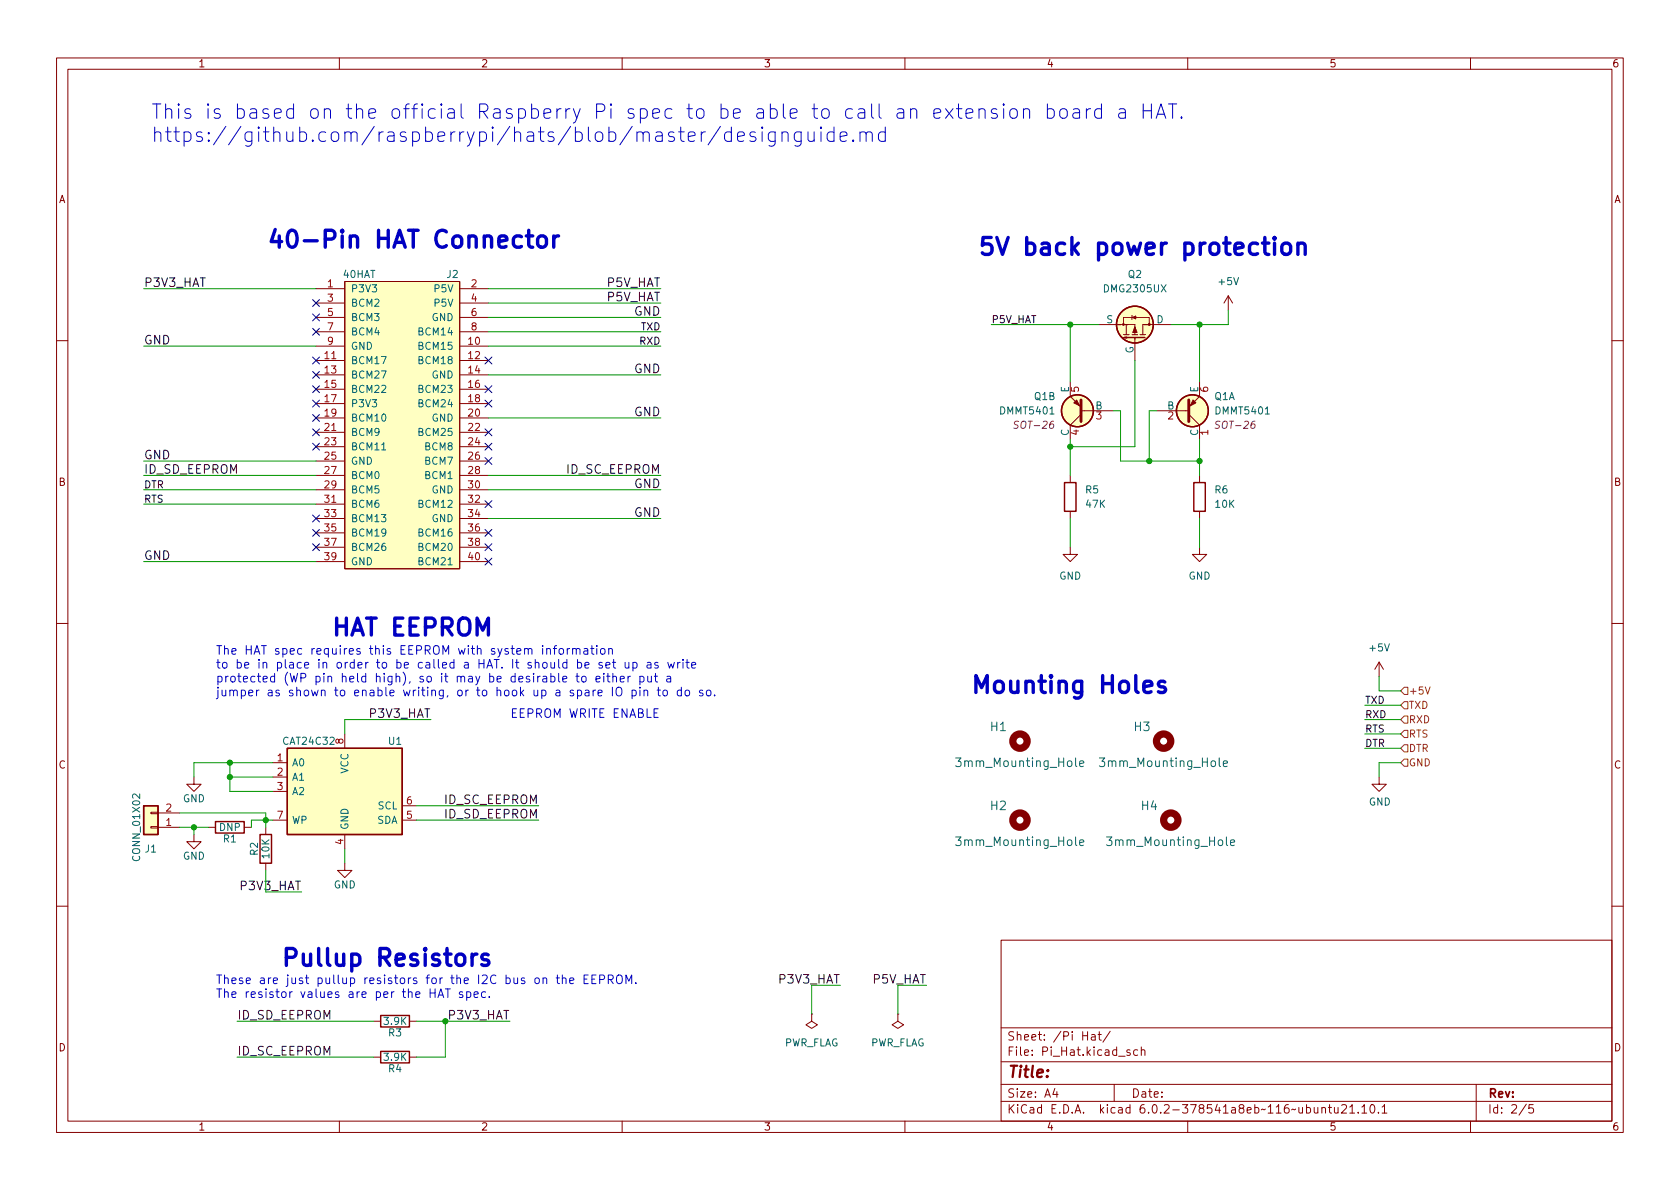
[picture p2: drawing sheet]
<svg xmlns="http://www.w3.org/2000/svg" width="297mm" height="210mm" viewBox="0 0 297 210" stroke-linecap="round" stroke-linejoin="round" font-family="sans-serif">
<g fill="none" stroke="#840000" stroke-width=".18">
<path d="M10 10.2h277v190.1h-277zM12 12.2h273v186.1h-273zM60 10.2v2M110 10.2v2M160 10.2v2M210 10.2v2M260 10.2v2M55.9 51h5.1M55.9 53.6h5.1M55.9 56.1h5.1M55.9 58.7h5.1M61 49.8h20.3v50.8h-20.3z"/>
<path d="M81.3 51h5.1M81.3 53.6h5.1M81.3 56.1h5.1M81.3 58.7h5.1M194.3 57.4h6.4v1.8M198.6 57.4v-1.3h4.6v1.3M198.6 59.2h1M199.1 57.4v1.8M200.2 59.2h1M200.2 55.7l-.1 .8M200.7 59.9v3.8M201.5 59.2h1.1"/>
<path d="M207 57.4h-4.9v1.8M217.2 52.3l.7 1.3M217.2 52.3v2.6M217.2 52.3l-.8 1.3M10 60.2h2M55.9 61.2h5.1M55.9 63.7h5.1M55.9 66.3h5.1M55.9 68.8h5.1M55.9 71.4h5.1M55.9 73.9h5.1M55.9 76.4h5.1"/>
<path d="M55.9 79h5.1M81.3 61.2h5.1M81.3 63.7h5.1M81.3 66.3h5.1M81.3 68.8h5.1M81.3 71.4h5.1M81.3 73.9h5.1M81.3 76.4h5.1M81.3 79h5.1M189.2 67.6v2.5l1.9 1.9M191.1 73.3l-1.9 1.9v2.5M191.1 72.6h5.7"/>
<path d="M204.5 72.6h5.7M210.2 73.3l1.9 1.9v2.5M212.1 67.6v2.5l-1.9 1.9M285 60.2h2M55.9 81.5h5.1M55.9 84.1h5.1M55.9 86.6h5.1M55.9 89.1h5.1M55.9 91.7h5.1M55.9 94.2h5.1M55.9 96.8h5.1M55.9 99.3h5.1"/>
<path d="M81.3 81.5h5.1M81.3 84.1h5.1M81.3 86.6h5.1M81.3 89.1h5.1M81.3 91.7h5.1M81.3 94.2h5.1M81.3 96.8h5.1M81.3 99.3h5.1M189.2 96.8v1.2h-1.2l1.2 1.3 1.3-1.3h-1.3M189.2 84.1v1.2M189.2 90.4v1.3M212.1 96.8v1.2h-1.3l1.3 1.3 1.3-1.3h-1.3"/>
<path d="M212.1 84.1v1.2M212.1 90.4v1.3M10 110.2h2M243.8 117.1l-.7 1.3M243.8 117.1v2.5M243.8 117.1l.8 1.3M285 110.2h2M34.3 137.4v1.3h1.3l-1.3 1.2-1.3-1.2h1.3M48.3 134.9h2.5M48.3 137.4h2.5M48.3 139.9h2.5M61 129.8v2.5"/>
<path d="M243.8 137.4v1.3h1.3l-1.3 1.2-1.2-1.2h1.2M26.7 143.6h1.2v.3h-1.2zM26.7 146.2h1.2v.2h-1.2zM27.9 146.3h3.8M27.9 143.8h3.8M34.3 147.6v1.2h1.3l-1.3 1.3-1.3-1.3h1.3M36.8 146.3h1.3M43.2 146.3h1.2M47 146.3v1.3M47 152.6v1.3M48.3 145h2.5M61 152.6v1.3h1.2l-1.2 1.3-1.3-1.3h1.3"/>
<path d="M61 147.6v2.5M71.1 145h2.6M71.1 142.5h2.6M10 160.2h2M143.5 179.3v1.3l1 .6-1 .7-1-.7 1-.6M143.5 179.3h.1M158.7 179.3v1.3l1.1 .6-1.1 .7-1-.7 1-.6M158.7 179.3h.1M177 166.3h108v32h-108zM285 160.2h2M60 198.3v2M66 180.6h1.3"/>
<path d="M66 186.9h1.3M72.4 180.6h1.3M72.4 186.9h1.3M110 198.3v2M160 198.3v2M177 194.8h108M177 191.8h108M177 187.8h108M177 181.8h108M186.5 192.5l-.4 1h1M186.9 193v1M191.4 183.1h.9"/>
<path d="M192.3 182.4v1.5M193 183h.6v.9M193.6 183.3l-.5 .1a.29 .29 0 0 0-.2 .2 .29 .29 0 0 0 .2 .3h.5M194.1 182.9h.6M194.4 182.4v1.3l.3 .2M196.3 182.4l-1.3 1.9M197 191.8v3M199.8 185.7l-.4-.1-.2 .2 .1 .3 .5 .1v.4h-.6M201.1 185.7l-.4-.1-.3 .3v.4l.2 .3h.5M201.8 185.8l.2-.2 .4 .1v.9M201.8 185.1v1.5M210 198.3v2"/>
<path d="M233.7 196l.2-.2 .4 .1 .1 .9M233.7 195.8v1M234.9 195.8h.5M235.1 195.3v1.3l.3 .2M235.9 195.8l.1 1h.4l.2-.1M236.6 195.8v1M237.2 195.5l.6-.2 .2 .2 .1 .3-1 1h1M238.6 195.8l.5-.5v1.5M238.6 196.8h.9M240.1 196.7v.1M240.8 195.8l.4-.5v1.5M240.8 196.8h.8"/>
<path d="M242.4 195.4l.2-.1a.81 .81 0 0 1 .6 .7 .81 .81 0 0 1-.3 .8h-.2a.81 .81 0 0 1-.6-.6 .81 .81 0 0 1 .3-.8zM243.7 196.7v.1M244.4 195.8l.4-.5v1.5M244.4 196.8h.8M260 198.3v2M261 191.8v6.5M269.9 195.3l-1.3 1.9M271.1 195.3h-.7l-.1 .7 .2-.1 .5 .1 .2 .2-.1 .5-.2 .1-.6-.1"/>
</g>
<g fill="none" stroke="#840000" stroke-width=".25">
<path d="M199 59.7h.3h-.5h3.6M200.7 59.7v.2M188.2 85.3h2v5.1h-2zM211.1 85.3h2v5.1h-2zM50.8 132.3h20.3v15.3h-20.3zM25.4 142.5h2.5v5.1h-2.5zM38.1 145.3h5.1v2h-5.1zM46 147.6h2v5h-2zM67.3 179.6h5.1v2h-5.1zM67.3 185.9h5.1v2.1h-5.1z"/>
<circle cx="200.7" cy="57.4" r="3.3"/>
<circle cx="190.5" cy="72.6" r="2.82"/>
<circle cx="210.8" cy="72.6" r="2.82"/>
</g>
<g fill="none" stroke="#840000" stroke-width="1.3">
<circle cx="180.3" cy="131.1" r="1.27"/>
<circle cx="205.7" cy="131.1" r="1.27"/>
<circle cx="180.3" cy="145" r="1.27"/>
<circle cx="207" cy="145" r="1.27"/>
</g>
<path d="M67.5 79.6h.7M190.9 135l.7-.1v-.3l-.5-.1-.2 .3 .1 .7h.6M216.3 135l.7-.1v-.3l-.5-.1-.2 .3 .1 .7h.6M190.9 149l.7-.1v-.3l-.5-.1-.2 .2 .1 .8h.6M217.6 149l.7-.1-.1-.3-.4-.1-.2 .2v.8h.6" fill="none" stroke="#006464" stroke-width=".18"/>
<g fill="#ffffc2" stroke="#ffffc2" stroke-width=".18">
<path d="M25.4 142.5h2.5v5.1h-2.5z"/>
<path d="M50.8 132.3h20.3v15.3h-20.3z"/>
<path d="M61 49.8h20.3v50.8h-20.3z"/>
<circle cx="190.5" cy="72.6" r="2.82"/>
<circle cx="200.7" cy="57.4" r="3.3"/>
<circle cx="210.8" cy="72.6" r="2.82"/>
</g>
<g fill="#840000" stroke="#840000" stroke-width=".51">
<path d="M191.1 70.7v3.8z"/>
<path d="M210.2 70.7v3.8z"/>
</g>
<g fill="#840000" stroke="#840000" stroke-width=".18">
<path d="M190.4 70.7l.5 1-1-.5z"/>
<path d="M200.7 57.8l.3 1h-.7z"/>
<path d="M200.2 56.1l.6-.2v.5z"/>
<path d="M210.9 70.7l.6 .5-1.1 .5z"/>
<circle cx="198.6" cy="57.4" r=".15"/>
<circle cx="203.2" cy="57.4" r=".18"/>
</g>
<path d="M180.1 74.5h-.5l-.2 .1v.4l.5 .2 .1 .3-.3 .3-.5-.1M215.7 74.5h-.5l-.2 .1v.4l.5 .2 .1 .3-.3 .3-.5-.1" fill="none" stroke="#840084" stroke-width=".18"/>
<path d="M247.6 134.9l.7-.7h.6v1.3h-.6zM247.6 122.2l.7-.7h.6v1.3h-.6zM247.6 127.2l.7-.6h.6v1.3h-.6zM248.3 129.2h.6v1.2h-.6l-.7-.6zM248.3 131.7h.6v1.3h-.6l-.7-.7zM248.3 124.1h.6v1.2h-.6l-.7-.6zM252 121.5l.4 1.2 .4-1.2" fill="none" stroke="#725600" stroke-width=".18"/>
<g fill="none" stroke="#0000c2" stroke-width=".6">
<path d="M93.1 41.7h1.1M93.5 40.7v2.6l.1 .3 .6 .1M95.3 41.9a.81 .81 0 0 1 1.3 .4v.8a.81 .81 0 0 1-.8 .6 .81 .81 0 0 1-.8-.6v-.8zM97.9 41.7v2M98.8 41.7a.77 .77 0 0 0-.9 .6M225.3 42l-.1 .1 .1 .2 .2-.2-.2-.1v.3M225.3 43v2M226.8 43.3a.81 .81 0 0 1 .8-.3 .81 .81 0 0 1 .6 .6v.8a.81 .81 0 0 1-.8 .6 .81 .81 0 0 1-.8-.6v-.8zM229.5 43.3a.74 .74 0 0 1 1.3 .1v1.6M229.5 43v2M206 120.6l-.8-.1-.2 .1-.2 .3 .2 .4 1 .3 .1 .3-.1 .4-.3 .2h-.6l-.3-.2M84.3 168.7a.77 .77 0 0 0-.8 .6"/>
<path d="M86.3 168.9l-.7-.2-.3 .2-.1 .2 .1 .5 1 .3 .2 .2-.2 .5-.3 .1h-.5l-.3-.1"/>
</g>
<g fill="none" stroke="#0000c2" stroke-width=".18">
<path d="M169.1 19.2h1M169.5 18.4v2.2l.1 .2 .5 .1M173.1 19.5a.63 .63 0 0 1 1.1 .1v1.3M173.1 19.2v1.7M176.2 19.3l-.6-.1-.3 .4 .1 .3 .8 .3 .2 .2-.2 .4-.2 .1-.7-.1M177.5 18.4l-.2 .1 .2 .1 .1-.1-.1-.1v.2M177.5 19.2v1.7M178.7 19.5a.69 .69 0 0 1 .6-.3 .69 .69 0 0 1 .6 .5v.7a.69 .69 0 0 1-.7 .5 .69 .69 0 0 1-.7-.5v-.7zM181 19.5a.63 .63 0 0 1 1 .1v1.3M181 19.2v1.7M185.2 19.3l.7-.1 .5 .5v.7l-.2 .4-.3 .1-.7-.1M185.2 18.4v2.5"/>
<path d="M187.6 19.3a.69 .69 0 0 1 1.1 .4v.7a.69 .69 0 0 1-.7 .5 .69 .69 0 0 1-.6-.5v-.7zM189.8 19.3l.2-.1 .8 .1 .1 .3v1.3M190.9 19.8l-.9 .1a.5 .5 0 0 0-.3 .5 .5 .5 0 0 0 .3 .5l.9-.1M192.1 19.2v1.7M192.8 19.2a.65 .65 0 0 0-.7 .5M194.7 19.3l-.7-.1-.5 .5v.7l.3 .4 .2 .1 .7-.1M194.7 18.4v2.5M197.9 19.3l.2-.1 .8 .1 .1 .3v1.3M199 19.8l-.9 .1a.5 .5 0 0 0-.3 .5 .5 .5 0 0 0 .3 .5l.9-.1M202.1 18.4v2.5M202.1 19.6h1.5M203.6 18.4v2.5"/>
<path d="M206.6 18.4h1.5M207.3 18.4v2.5M129.3 23.4l-.7-.1-.5 .5v.7l.2 .4 .3 .1 .7-.1M129.3 22.5v2.5M130.4 24.2l1.2-.3-.1-.5-.7-.1-.4 .4v.9l.1 .3 .3 .1 .7-.1M133.5 23.4l-.6-.1-.3 .4 .1 .3 .8 .3 .2 .2-.2 .4-.2 .1-.7-.1M134.8 23.3v1.7M137.1 23.3v2.1a.69 .69 0 0 1-1.1 .3M137.1 23.4l-.8-.1-.5 .5v.7l.3 .4 .2 .1 .8-.1M138.3 23.6a.63 .63 0 0 1 1.1 .1v1.3M138.3 23.3v1.7M141.7 23.3v2.1a.69 .69 0 0 1-1.1 .3"/>
<path d="M141.7 23.4l-.8-.1-.5 .5v.7l.3 .4 .2 .1 .8-.1M142.9 23.3v1.3l.1 .3a.69 .69 0 0 0 .9-.1M143.9 23.3v1.7M145.2 23.3v1.7M147.5 23.4l-.8-.1-.5 .5v.7l.3 .4 .2 .1 .8-.1M147.5 22.5v2.5M148.5 24.2l1.3-.3-.2-.5-.7-.1-.4 .4v.9l.2 .3 .2 .1 .7-.1M150.8 24.8l.2 .1-.2 .1-.1-.1 .1-.1v.2M152.1 23.6a.63 .63 0 0 1 1 .1v1.3M152.1 23.3v1.7M153.1 23.7l.4-.4 .6 .1 .1 .3v1.3M156.5 23.4l-.7-.1-.5 .5v.7l.3 .4 .2 .1 .7-.1"/>
<path d="M156.5 22.5v2.5M170.8 20.1l1.2-.3-.1-.5-.7-.1-.4 .4v1l.1 .2 .3 .1 .7-.1M204.4 20.9l.9-2.5 .8 2.5M204.7 20.2h1.2M208.9 20.7l.1 .1-.1 .1-.1-.1 .1-.1v.2M96.7 114.8l.2-.1h.3l.1 1M97.8 114.7h.6M98.4 114.2l-.4 .2v1.3M98.9 114.8l.2-.1 .5 .1v.6l-.1 .2-.4 .1-.2-.2zM100.3 114.7v1M100.7 114.7h-.3l-.1 .3M101.2 114.8l.3-.1h.3l.1 1"/>
<path d="M101.2 114.7v1M101.8 119.6h.6M101.9 114.9l.2-.2h.4v1M102 119.1v1.3l.4 .2M102.9 119.7l.2-.1 .5 .1v.6l-.1 .2-.4 .1-.2-.1zM103.3 114.7h.6v1M103.4 117.6l.7-.1v-.3l-.5-.1-.2 .2 .1 .8h.6M103.9 115l-.5 .1a.3 .3 0 0 0-.2 .3 .3 .3 0 0 0 .2 .3l.5-.1M104.4 114.7h.6M104.7 114.2v1.3l.3 .2M105.5 114.2v.1M105.5 114.7v1"/>
<path d="M106.2 114.8l.3-.1 .4 .1 .1 .6-.2 .2-.3 .1-.3-.2zM106.5 117.2l-.4-.1-.2 .2 .1 .3 .5 .1v.4h-.6M106.8 119.1v.1M106.8 119.6v1M107.1 117.6l.7-.1v-.3l-.5-.1-.2 .2 .1 .8h.6M107.3 119.6h.5M107.5 119.1v1.3l.3 .2M107.6 114.8l.2-.1h.4l.1 1M107.6 114.7v1M108.3 117.1h.6M108.4 119.7l.2-.1 .3 .1 .1 .9M108.4 119.1v1.5"/>
<path d="M108.5 116.6v1.3l.4 .2M110.5 117.1l.1 1h.4l.2-.1M111 119.6v1M111.2 117.1v1M111.5 119.6l-.3 .1-.2 .2M111.9 117.2l.4-.1 .3 .3v.5l-.1 .2h-.6M111.9 117.1v1.6M113.1 119.7l.5-.1 .3 .3v.4l-.2 .2h-.6M113.1 119.6v1.5M114.4 117.2h.6l.1 .9M114.5 119.6l.1 .9 .4 .1 .2-.1M115.1 117.5l-.5 .1a.3 .3 0 0 0-.2 .3 .3 .3 0 0 0 .2 .2h.5"/>
<path d="M115.2 119.6v1M115.7 119.6h.6M115.9 119.1v1.3l.4 .2M116.3 117.2l-.3-.1-.2 .2v.3l.5 .1v.4h-.5M117.9 119.7h.6l.1 .9M118.1 117.1l.3 1 .3-.7 .2 .7 .3-1M118.6 119.9l-.5 .1a.3 .3 0 0 0-.2 .3 .3 .3 0 0 0 .2 .3l.5-.1M119.8 117.1v1M120.3 117.1l-.3 .1-.2 .2M120.8 116.6v.2M120.8 117.1v1M121.3 117.1h.6"/>
<path d="M121.5 116.6v1.3l.4 .2M122.3 117.6l.7-.1-.1-.3-.4-.1-.2 .2 .1 .8h.5M105.4 120.1l.7-.2-.1-.2-.4-.1-.2 .2v.7h.6M108.3 121.5v1.6M109 121.7a.51 .51 0 0 1 .6-.2 .51 .51 0 0 1 .3 .5v.5a.51 .51 0 0 1-.5 .6 .51 .51 0 0 1-.5-.6zM109.7 120.1l.7-.2-.1-.2-.4-.1-.2 .2v.7h.6M111.8 122.1l.4-.1 .3 .3v.5l-.2 .2h-.5M111.8 122v1.6M113.1 121.5v.2M113.1 122v1.1M113.9 122.2l.2-.2 .3 .1 .1 1M113.9 122v1.1"/>
<path d="M116.2 122h.6M116.4 125.3h-.8v1.6h.8M116.4 121.5v1.3l.4 .3M117.4 122.1l.3-.1 .3 .3v.5l-.3 .3-.3-.1-.2-.2v-.5zM120.5 122.1l-.5-.1-.3 .3v.5l.2 .2h.6M120.5 121.5v1.6M121.2 122.2l.2-.2 .5 .2v.6l-.1 .2-.4 .1-.2-.2zM124.2 122.1l-.3-.1-.2 .3v.2l.5 .1v.4h-.5M125 122.2l.2-.2 .4 .2 .1 .6-.1 .2-.4 .1-.2-.2zM126.4 122.9v.2M77.4 176.4l.5-1.5 .6 1.5M77.6 176h.7"/>
<path d="M79.2 174.9v1.5M81.8 175.4h-.4l-.2 .2 .1 .2 .5 .2v.3h-.6M82.5 175.4h.5l.2 .3v.4l-.1 .2h-.6M82.5 175.4v1.5M83.8 175.9l.7-.2v-.3h-.5l-.2 .2 .1 .7h.6M85.9 175.4h-.5l-.3 .3v.4l.2 .2h.6M86.5 176.2v.2M98.3 172.9h.6M98.6 172.4v1.3l.3 .2M99.4 173.1l.2-.2 .4 .1 .1 .9M99.4 172.4v1.5M100.7 173.4l.8-.1-.1-.3-.4-.1-.3 .2 .1 .8h.6"/>
<path d="M103.3 173.1h.5M104 172.4h-.7v1.5h.7M104.7 173.1h.5M105.4 172.4h-.7v1.5h.7M106 173.2l.8-.1 .1-.2-.1-.3-.2-.2h-.6v1.5M107.6 173.2l.7-.1 .1-.2v-.3l-.3-.2h-.5v1.5M107.9 173.2l.5 .7M109.2 172.5a.51 .51 0 0 1 .6 0 .51 .51 0 0 1 .2 .4v.5a.51 .51 0 0 1-.5 .6 .51 .51 0 0 1-.5-.6v-.5zM110.7 173.9v-1.5l.5 1.1 .5-1.1v1.5M112.4 173.8v.1"/>
</g>
<g fill="none" stroke="#009600" stroke-width=".18">
<path d="M25.4 51h30.5M86.4 53.6h30.4M86.4 58.7h30.4M86.4 56.1h30.4M86.4 51h30.4M175.3 57.4h19M189.2 57.4v10.2M212.1 57.4v10.2M217.2 54.9v2.5h-10.2M25.4 61.2h30.5M86.4 61.2h30.4M86.4 73.9h30.4"/>
<path d="M86.4 66.3h30.4M189.2 77.7v6.4M196.8 72.6h1.3v8.9h14M200.7 63.7v15.3h-11.5M204.5 72.6h-1.3v8.9M212.1 77.7v6.4M25.4 81.5h30.5M25.4 86.6h30.5M25.4 89.1h30.5M25.4 99.3h30.5M25.4 84.1h30.5M86.4 86.6h30.4"/>
<path d="M86.4 84.1h30.4M86.4 91.7h30.4M189.2 91.7v5.1M212.1 91.7v5.1M243.8 119.6v2.6h3.8M40.6 137.4h7.7M40.6 134.9v5h7.7M48.3 134.9h-14v2.5M76.2 127.2h-15.2v2.6M241.3 129.8h6.3M241.3 124.7h6.3M241.3 127.2h6.3"/>
<path d="M241.3 132.3h6.3M247.6 134.9h-3.8v2.5M31.7 146.3h5.1M31.7 143.8h15.3v2.5M34.3 146.3v1.3M47 153.9v3.8h6.3M48.3 145h-3.9v1.3M61 150.1v2.5M73.7 145h21.5M73.7 142.5h21.5M148.6 174.2h-5.1v5.1M163.8 174.2h-5.1v5.1"/>
<path d="M41.9 180.6h24.1M41.9 186.9h24.1M73.7 180.6h16.5M78.7 180.6v6.3h-5"/>
</g>
<g fill="none" stroke="#000084" stroke-width=".18">
<path d="M55.3 53l1.2 1.2M55.3 58.1l1.2 1.2M55.3 55.5l1.2 1.2M56.5 53l-1.2 1.2M56.5 58.1l-1.2 1.2M56.5 55.5l-1.2 1.2M55.3 70.8l1.2 1.2M55.3 68.2l1.2 1.2M55.3 78.4l1.2 1.2M55.3 65.7l1.2 1.2M55.3 73.3l1.2 1.2M55.3 75.8l1.2 1.3"/>
<path d="M55.3 63.1l1.2 1.3M56.5 70.8l-1.2 1.2M56.5 68.2l-1.2 1.2M56.5 78.4l-1.2 1.2M56.5 65.7l-1.2 1.2M56.5 73.3l-1.2 1.2M56.5 75.8l-1.2 1.3M56.5 63.1l-1.2 1.3M85.8 68.2l1.2 1.2M85.8 70.8l1.2 1.2M85.8 78.4l1.2 1.2M85.8 75.8l1.2 1.3"/>
<path d="M85.8 63.1l1.2 1.3M87 63.1l-1.2 1.3M87 68.2l-1.2 1.2M87 70.8l-1.2 1.2M87 78.4l-1.2 1.2M87 75.8l-1.2 1.3M55.3 96.2l1.2 1.2M55.3 91.1l1.2 1.2M55.3 93.6l1.2 1.2M56.5 96.2l-1.2 1.2M56.5 91.1l-1.2 1.2M56.5 93.6l-1.2 1.2"/>
<path d="M85.8 80.9l1.2 1.2M85.8 88.5l1.2 1.3M85.8 93.6l1.2 1.2M85.8 96.2l1.2 1.2M85.8 98.7l1.2 1.2M87 80.9l-1.2 1.2M87 88.5l-1.2 1.3M87 93.6l-1.2 1.2M87 96.2l-1.2 1.2M87 98.7l-1.2 1.2"/>
</g>
<g fill="#009600" stroke="#009600" stroke-width=".18">
<circle cx="189.2" cy="57.4" r=".46"/>
<circle cx="47" cy="145" r=".46"/>
<circle cx="40.6" cy="134.9" r=".46"/>
<circle cx="40.6" cy="137.4" r=".46"/>
<circle cx="78.7" cy="180.6" r=".46"/>
<circle cx="34.3" cy="146.3" r=".46"/>
<circle cx="212.1" cy="81.5" r=".46"/>
<circle cx="203.2" cy="81.5" r=".46"/>
<circle cx="212.1" cy="57.4" r=".46"/>
<circle cx="189.2" cy="79" r=".46"/>
</g>
<g font-size="4.2" fill="#0000c2">
<text x="47" y="43.9">40-Pin HAT Connector</text>
<text x="172.7" y="45.1">5V back power protection</text>
<text x="58.4" y="112.4">HAT EEPROM</text>
<text x="171.4" y="122.6">Mounting Holes</text>
<text x="49.5" y="170.9">Pullup Resistors</text>
</g>
<g font-size="3.5" fill="#0000c2">
<text x="26.7" y="21">This is based on the official Raspberry Pi spec to be able to call an extension board a HAT.</text>
<text x="26.7" y="25.1">https://github.com/raspberrypi/hats/blob/master/designguide.md</text>
</g>
<text font-size="2.8" fill="#840000" x="178" y="190.6">Title:</text>
<g font-size="2.1" fill="#0f0f0f">
<text x="25.4" y="50.7">P3V3_HAT</text>
<text x="107.3" y="50.7">P5V_HAT</text>
<text x="107.3" y="53.3">P5V_HAT</text>
<text x="112.1" y="55.8">GND</text>
<text x="25.4" y="60.9">GND</text>
<text x="112.1" y="66">GND</text>
<text x="112.1" y="73.6">GND</text>
<text x="25.4" y="81.2">GND</text>
<text x="25.4" y="83.8">ID_SD_EEPROM</text>
<text x="100.2" y="83.8">ID_SC_EEPROM</text>
<text x="112.1" y="86.3">GND</text>
<text x="112.1" y="91.4">GND</text>
<text x="25.4" y="99">GND</text>
<text x="65.5" y="126.9">P3V3_HAT</text>
<text x="78.6" y="142.2">ID_SC_EEPROM</text>
<text x="78.6" y="144.7">ID_SD_EEPROM</text>
<text x="42.6" y="157.4">P3V3_HAT</text>
<text x="137.9" y="173.9">P3V3_HAT</text>
<text x="154.3" y="173.9">P5V_HAT</text>
<text x="41.9" y="180.3">ID_SD_EEPROM</text>
<text x="79.4" y="180.3">P3V3_HAT</text>
<text x="41.9" y="186.6">ID_SC_EEPROM</text>
</g>
<g font-size="2.1" fill="#0000c2">
<text x="38.1" y="115.8">The HAT spec requires this EEPROM with system information</text>
<text x="38.1" y="118.2">to be in place in order to be called a HAT. It should be set up as write</text>
<text x="38.1" y="120.7">protected (WP pin held high), so it may be desirable to either put a</text>
<text x="38.1" y="123.1">jumper as shown to enable writing, or to hook up a spare IO pin to do so.</text>
<text x="90.2" y="126.9">EEPROM WRITE ENABLE</text>
<text x="38.1" y="174">These are just pullup resistors for the I2C bus on the EEPROM.</text>
<text x="38.1" y="176.5">The resistor values are per the HAT spec.</text>
</g>
<g font-size="2.1" fill="#006464">
<text x="175.2" y="129.3">H1</text>
<text x="200.6" y="129.3">H3</text>
<text x="169.6" y="135.6">3mm_Mounting_Hole</text>
<text x="195" y="135.6">3mm_Mounting_Hole</text>
<text x="175.2" y="143.3">H2</text>
<text x="201.8" y="143.3">H4</text>
<text x="169.6" y="149.6">3mm_Mounting_Hole</text>
<text x="196.3" y="149.6">3mm_Mounting_Hole</text>
</g>
<g font-size="2.1" fill="#840000">
<text x="178" y="184">Sheet: /Pi Hat/</text>
<text x="178" y="186.7">File: Pi_Hat.kicad_sch</text>
<text x="178" y="196.9">KiCad E.D.A. kicad 6.0.2-378541a8eb~116~ubuntu21.10.1</text>
<text x="178" y="194.1">Size: A4</text>
<text x="200" y="194.1">Date:</text>
<text x="263" y="194.1">Rev:</text>
<text x="263" y="196.9">Id: 2/5</text>
</g>
<g font-size="1.8" fill="#840000">
<text x="35" y="11.9">1</text>
<text x="85" y="11.9">2</text>
<text x="135" y="11.9">3</text>
<text x="185" y="11.9">4</text>
<text x="235" y="11.9">5</text>
<text x="285" y="11.9">6</text>
<text x="10.3" y="35.9">A</text>
<text x="285.3" y="35.9">A</text>
<text x="10.3" y="85.9">B</text>
<text x="285.3" y="85.9">B</text>
<text x="10.3" y="135.9">C</text>
<text x="285.3" y="135.9">C</text>
<text x="10.3" y="185.9">D</text>
<text x="285.3" y="185.9">D</text>
<text x="35" y="199.9">1</text>
<text x="85" y="199.9">2</text>
<text x="135" y="199.9">3</text>
<text x="185" y="199.9">4</text>
<text x="235" y="199.9">5</text>
<text x="285" y="199.9">6</text>
</g>
<g font-size="1.8" fill="#a90000">
<text x="57.9" y="50.8">1</text>
<text x="57.9" y="53.3">3</text>
<text x="83.3" y="50.8">2</text>
<text x="83.3" y="53.3">4</text>
<text x="57.9" y="55.9">5</text>
<text x="57.9" y="58.4">7</text>
<text x="83.3" y="55.9">6</text>
<text x="83.3" y="58.4">8</text>
<text x="57.4" y="63.5">11</text>
<text x="57.9" y="61">9</text>
<text x="82.8" y="61">10</text>
<text x="82.8" y="63.5">12</text>
<text x="57.4" y="66">13</text>
<text x="57.4" y="68.6">15</text>
<text x="57.4" y="71.1">17</text>
<text x="82.8" y="66">14</text>
<text x="82.8" y="68.6">16</text>
<text x="82.8" y="71.1">18</text>
<text x="190.8" y="69.3" transform="rotate(-90 190.8 69.3)">5</text>
<text x="213.6" y="69.3" transform="rotate(-90 213.6 69.3)">6</text>
<text x="57.4" y="73.7">19</text>
<text x="57.4" y="76.2">21</text>
<text x="82.8" y="73.7">20</text>
<text x="82.8" y="76.2">22</text>
<text x="190.8" y="76.9" transform="rotate(-90 190.8 76.9)">4</text>
<text x="193.8" y="74.2">3</text>
<text x="206.5" y="74.2">2</text>
<text x="213.6" y="76.9" transform="rotate(-90 213.6 76.9)">1</text>
<text x="57.4" y="78.7">23</text>
<text x="57.4" y="81.3">25</text>
<text x="57.4" y="83.8">27</text>
<text x="82.8" y="78.7">24</text>
<text x="82.8" y="81.3">26</text>
<text x="82.8" y="83.8">28</text>
<text x="57.4" y="86.4">29</text>
<text x="57.4" y="88.9">31</text>
<text x="82.8" y="86.4">30</text>
<text x="82.8" y="88.9">32</text>
<text x="57.4" y="91.4">33</text>
<text x="57.4" y="94">35</text>
<text x="82.8" y="91.4">34</text>
<text x="82.8" y="94">36</text>
<text x="57.4" y="96.5">37</text>
<text x="57.4" y="99.1">39</text>
<text x="82.8" y="96.5">38</text>
<text x="82.8" y="99.1">40</text>
<text x="60.7" y="131.6" transform="rotate(-90 60.7 131.6)">8</text>
<text x="49" y="134.6">1</text>
<text x="49" y="137.2">2</text>
<text x="29.4" y="143.5">2</text>
<text x="49" y="139.7">3</text>
<text x="71.9" y="142.2">6</text>
<text x="29.4" y="146">1</text>
<text x="49" y="144.8">7</text>
<text x="60.7" y="149.3" transform="rotate(-90 60.7 149.3)">4</text>
<text x="71.9" y="144.8">5</text>
</g>
<g font-size="1.8" fill="#006464">
<text x="60.7" y="49.1">40HAT</text>
<text x="62" y="51.7">P3V3</text>
<text x="76.9" y="51.7">P5V</text>
<text x="79" y="49.1">J2</text>
<text x="195.4" y="51.7">DMG2305UX</text>
<text x="199.5" y="49.1">Q2</text>
<text x="215.6" y="50.4">+5V</text>
<text x="62" y="54.2">BCM2</text>
<text x="62" y="56.8">BCM3</text>
<text x="62" y="59.3">BCM4</text>
<text x="74.3" y="59.3">BCM14</text>
<text x="76.3" y="56.8">GND</text>
<text x="76.9" y="54.2">P5V</text>
<text x="195.6" y="57.1">S</text>
<text x="204.5" y="57.1">D</text>
<text x="62" y="64.4">BCM17</text>
<text x="62" y="61.8">GND</text>
<text x="74.3" y="61.8">BCM15</text>
<text x="74.3" y="64.4">BCM18</text>
<text x="200.4" y="62.5" transform="rotate(-90 200.4 62.5)">G</text>
<text x="62" y="66.9">BCM27</text>
<text x="62" y="69.5">BCM22</text>
<text x="74.3" y="69.5">BCM23</text>
<text x="76.3" y="66.9">GND</text>
<text x="182.9" y="70.7">Q1B</text>
<text x="189" y="69.4" transform="rotate(-90 189 69.4)">E</text>
<text x="211.8" y="69.4" transform="rotate(-90 211.8 69.4)">E</text>
<text x="214.7" y="70.7">Q1A</text>
<text x="62" y="72">P3V3</text>
<text x="62" y="74.5">BCM10</text>
<text x="62" y="77.1">BCM9</text>
<text x="74.3" y="72">BCM24</text>
<text x="74.3" y="77.1">BCM25</text>
<text x="76.3" y="74.5">GND</text>
<text x="177" y="73.3">DMMT5401</text>
<text x="189" y="77.1" transform="rotate(-90 189 77.1)">C</text>
<text x="193.7" y="72.4">B</text>
<text x="206.4" y="72.4">B</text>
<text x="211.8" y="77.1" transform="rotate(-90 211.8 77.1)">C</text>
<text x="215.1" y="73.3">DMMT5401</text>
<text x="62" y="79.6">BCM11</text>
<text x="62" y="82.2">GND</text>
<text x="75.3" y="79.6">BCM8</text>
<text x="75.3" y="82.2">BCM7</text>
<text x="62" y="84.7">BCM0</text>
<text x="62" y="87.2">BCM5</text>
<text x="62" y="89.8">BCM6</text>
<text x="74.3" y="89.8">BCM12</text>
<text x="75.3" y="84.7">BCM1</text>
<text x="76.3" y="87.2">GND</text>
<text x="192" y="87.2">R5</text>
<text x="192.1" y="89.8">47K</text>
<text x="214.8" y="87.2">R6</text>
<text x="214.9" y="89.8">10K</text>
<text x="62" y="92.3">BCM13</text>
<text x="62" y="94.9">BCM19</text>
<text x="74.3" y="94.9">BCM16</text>
<text x="76.3" y="92.3">GND</text>
<text x="62" y="97.4">BCM26</text>
<text x="62" y="99.9">GND</text>
<text x="74.3" y="97.4">BCM20</text>
<text x="74.3" y="99.9">BCM21</text>
<text x="187.3" y="102.5">GND</text>
<text x="210.1" y="102.5">GND</text>
<text x="242.2" y="115.2">+5V</text>
<text x="50.2" y="131.7">CAT24C32</text>
<text x="68.7" y="131.7">U1</text>
<text x="51.6" y="135.5">A0</text>
<text x="61.6" y="136.8" transform="rotate(-90 61.6 136.8)">VCC</text>
<text x="32.3" y="141.9">GND</text>
<text x="51.6" y="138">A1</text>
<text x="51.6" y="140.6">A2</text>
<text x="66.8" y="143.1">SCL</text>
<text x="242" y="142.4">GND</text>
<text x="38.8" y="146.9">DNP</text>
<text x="39.5" y="149">R1</text>
<text x="51.6" y="145.7">WP</text>
<text x="61.6" y="146.8" transform="rotate(-90 61.6 146.8)">GND</text>
<text x="66.6" y="145.7">SDA</text>
<text x="24.8" y="152" transform="rotate(-90 24.8 152)">CONN_01X02</text>
<text x="25.7" y="150.7">J1</text>
<text x="32.3" y="152">GND</text>
<text x="45.6" y="151.2" transform="rotate(-90 45.6 151.2)">R2</text>
<text x="47.6" y="151.7" transform="rotate(-90 47.6 151.7)">10K</text>
<text x="59" y="157.1">GND</text>
<text x="68" y="181.2">3.9K</text>
<text x="68.7" y="183.3">R3</text>
<text x="138.5" y="185">PWR_FLAG</text>
<text x="153.8" y="185">PWR_FLAG</text>
<text x="68" y="187.6">3.9K</text>
<text x="68.7" y="189.6">R4</text>
</g>
<g font-size="1.8" fill="#0f0f0f">
<text x="113.3" y="58.4">TXD</text>
<text x="175.3" y="57.1">P5V_HAT</text>
<text x="113.1" y="60.9">RXD</text>
<text x="25.4" y="86.3">DTR</text>
<text x="25.4" y="88.9">RTS</text>
<text x="241.3" y="124.4">TXD</text>
<text x="241.3" y="129.5">RTS</text>
<text x="241.3" y="127">RXD</text>
<text x="241.3" y="132.1">DTR</text>
</g>
<g font-size="1.8" fill="#840084">
<text x="179.8" y="75.8">SOT-26</text>
<text x="215.4" y="75.8">SOT-26</text>
</g>
<g font-size="1.8" fill="#725600">
<text x="249" y="122.8">+5V</text>
<text x="249" y="125.3">TXD</text>
<text x="249" y="130.4">RTS</text>
<text x="249" y="127.9">RXD</text>
<text x="249" y="135.5">GND</text>
<text x="249" y="133">DTR</text>
</g>
</svg>
